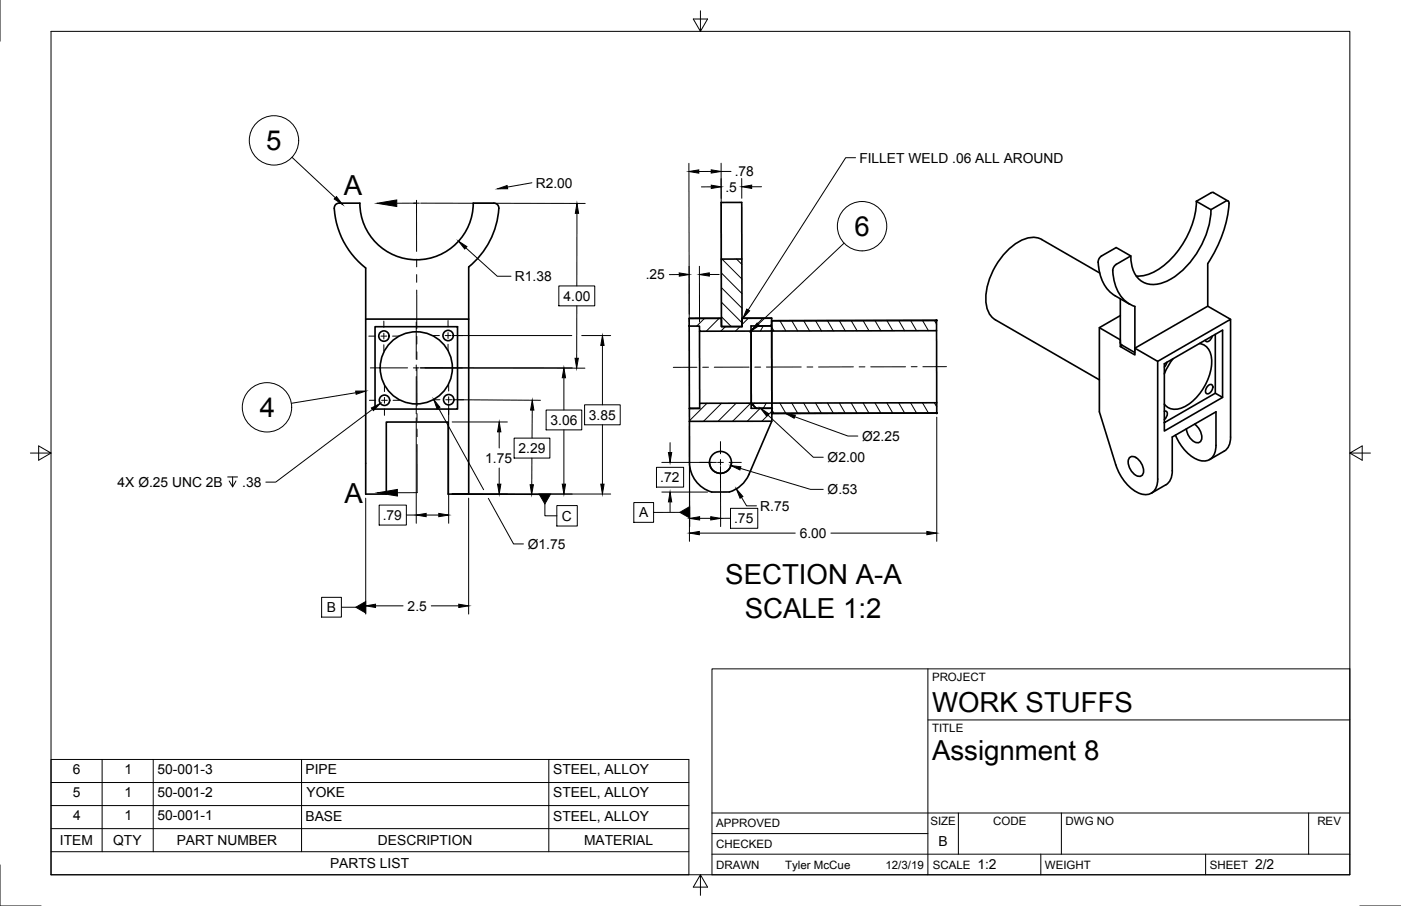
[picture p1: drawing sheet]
<svg xmlns="http://www.w3.org/2000/svg" width="432mm" height="279mm" viewBox="0 0 432 279" stroke-linecap="round" stroke-linejoin="round" font-family="sans-serif">
<!-- layer: Visible -->
<g fill="none" stroke="#000" stroke-width=".51">
<path d="M152.2 62.7l-6.3-.1a17.5 17.5 0 0 1-17.5 17.5 17.5 17.5 0 0 1-17.5-17.4l-6.3-.1a1.53 1.53 0 0 0-1.6 1.7 25.3 25.3 0 0 0 9.7 18.4v15.7M152.2 62.6a1.53 1.53 0 0 1 1.6 1.7 25.4 25.4 0 0 1-9.3 18v16.1M222.3 79.9h6.3l.1 20.8h-6.3zM228.6 79.9v-17.5h-6.4l.1 17.5M368.7 62.1a27 27 0 0 1-13.4 21.9l-1 .5a9.2 9.2 0 0 1-4.1 .6M373.2 64.7a26.9 26.9 0 0 1-13.7 22 7.2 7.2 0 0 1-9.3-1.6 10.3 10.3 0 0 1-1.7-6.2M377.7 62l.6-.1 .4 .3a35.9 35.9 0 0 1-6.5 19.1v13.1M378.5 62l-4.7-2.7-5.1 2.8 4.5 2.6 4.5-2.6M112.7 98.4h31.8v54h-6.4v-22.2h-19v22.2h-6.4zM212.4 98.2h9.9l.1 2.5h6.3v-2.5l9.1-.1v2.4h-6.3v1.6l-15.9 .1v-1.6h-3.2zM222.3 98.1l-9.9 .1M228.7 98.1h9.1"/>
<path d="M237.8 98.9l50.8-.1v3.2l-50.8 .1zM288.6 98.8l-50.8 .1M338.4 80.9a2.39 2.39 0 0 1 1.1-2l4.5-2.6 4.5 2.6-4.5 2.6a2.39 2.39 0 0 0-1 2 11.9 11.9 0 0 0 5.8 10.6l1 .4v13.7M338.5 80.9a12.3 12.3 0 0 0 5.2 10.3l4.5 2.6M338.9 84.2l-17.8-10.3a7.8 7.8 0 0 0-8.3 1.4 22.1 22.1 0 0 0-8.9 18 6.5 6.5 0 0 0 2.9 5.3l32 18.5M345.3 97.3l-6.5 3.7v26l5.1 16.4M345.3 92.1v13.8l.3 .4 4.2 2.4M379.3 98.5l-7.1-4.1-22.4 13v2.1l-4.5-2.6M115.6 100.8h25.4v25.4h-25.4zM212.4 100.6l.1 25.3h3.1M215.6 102.2v22.2M231.5 102.1v22.2z"/>
<path d="M231.5 100.5h.1M232.2 101.3l.8-.8h4.8v1.6h-6.3zM233 100.5l-1.5 1.5M233 100.5h1.9M237.8 102.1l.1 22.2M288.6 102l.1 22.2M338.8 101l6.5 3.8v2.1l.6-.4M349.8 107.4l7 4 22.5-12.9-.1 37.1-.3 1.5-1.1 1.7-5 2.9M356.8 111.4v36.3a4 4 0 0 1-4.4 4.8 13.1 13.1 0 0 1-8.5-9.1M359.6 111.7l-.7 1.5M361.5 110.6l-1.3 1.9-1.3 2.8M369.7 105.9a4.7 4.7 0 0 1 3.8 5 16.7 16.7 0 0 1-9.3 14.9 4.4 4.4 0 0 1-5.3-1.2"/>
<path d="M372.3 119a.82 .82 0 0 1 1.4 0 2.08 2.08 0 0 1-1.7 2.4 1.52 1.52 0 0 1 .3-2.4zM373.6 103.7a1.64 1.64 0 0 1-2 1.5l-.1-.3M374.6 103.1v18.2M212.5 126h3.1v-1.6l15.9-.1v1.6h6.4v4h-25.4zM212.5 125.9v.1M212.5 129.9v12.7a9.5 9.5 0 0 0 6.8 9.1h5.5M231.5 125.9h.1M231.5 124.3h6.4v1.6h-4.8zM231.5 124.4l1.6 1.5M237.9 129.9l-7.1 16.5M237.9 124.3l50.8-.1v3.2l-50.8 .1zM288.7 127.4l-50.8 .1"/>
<path d="M358.9 126.8h.3a1.39 1.39 0 0 1 0 2.3l-.3 .3M362.3 134.2a12.2 12.2 0 0 0 8.4 8 3.7 3.7 0 0 0 4-3.8l.1-11.4-13.5 7.8v11.2l-.7 2.1-1.3 1.4M368.2 130.8a4.8 4.8 0 0 1 2 5.1 1.63 1.63 0 0 1-2.6 0l-1.4-1.7-.5-2M376.8 122.6v-20.8l-17.9 10.4v20.7l17.9-10.3-2.2-1.3-15.7 9M225.4 142.6a3.4 3.4 0 0 1-3.3 3.4 3.4 3.4 0 0 1-3.4-3.4M230.8 146.4a9.5 9.5 0 0 1-6 5.3M348.2 141a2.2 2.2 0 0 1 2.9 1 3.8 3.8 0 0 1 .8 4.6 2.2 2.2 0 0 1-2.9-.9 3.8 3.8 0 0 1-.8-4.7zM359.3 149.5l-4.5 2.6"/>
<circle cx="118.3" cy="103.6" r="1.6"/>
<circle cx="128.3" cy="113.4" r="11.1"/>
<circle cx="138.1" cy="103.5" r="1.6"/>
<circle cx="118.5" cy="123.4" r="1.6"/>
<circle cx="138.3" cy="123.3" r="1.6"/>
<circle cx="222" cy="142.6" r="3.4"/>
</g>
<g fill="#000" stroke="#000" stroke-width=".31">
<circle cx="288.6" cy="98.8" r=".24"/>
<circle cx="233" cy="100.5" r=".24"/>
<circle cx="231.5" cy="124.4" r=".24"/>
<circle cx="237.9" cy="125.9" r=".24"/>
<circle cx="237.9" cy="127.5" r=".24"/>
<circle cx="288.7" cy="127.4" r=".24"/>
</g>
<!-- layer: Border -->
<path d="M0 0v12.7M15.7 9.7h400.3v260.1h-400.3zM215.9 3.3v6.4l-2.2-3.8h4.4l-2.2 3.8M9.4 139.7h6.3l-3.8-2.2v4.4l3.8-2.2M416 139.7l3.8 2.2v-4.4l-3.8 2.2h6.4M0 266.7v12.7h12.7M215.9 269.8l2.2 3.8h-4.4l2.2-3.8v6.3M419.1 279.4h12.7" fill="none" stroke="#000" stroke-width=".31"/>
<!-- layer: Titleblock -->
<path d="M219.4 206.3h196.6v63.5h-196.6zM286 206.3v63.5M286 222h130M219.4 257.1h66.6M219.4 250.7h196.6M295.4 250.7v12.7M327.1 250.7v12.7M403.3 250.7v12.7M219.4 263.4h196.6M320.8 263.4v6.4M371.6 263.4v6.4" fill="none" stroke="#000" stroke-width=".31"/>
<!-- layer: Hatching -->
<g fill="none" stroke="#000" stroke-width=".31">
<path d="M222.5 79.9l6.2 6.2M227 79.9l1.7 1.7M212.6 98.2l-.2 .2M217.1 98.2l-2.3 2.4M221.6 98.2l-3.9 4M222.3 88.7l6.4 6.4M222.3 84.2l6.4 6.4M222.4 97.7l3 3M222.4 93.2l6.3 6.3M230.6 98.1l-1.9 2M235.1 98.1l-2.3 2.4M237.8 99.9l-.5 .6"/>
<path d="M240.4 98.9l1.8 3.2M244 98.9l1.9 3.2M247.7 98.9l1.8 3.2M251.4 98.9l1.8 3.2M255 98.9l1.9 3.1M258.7 98.9l1.8 3.1M262.3 98.9l1.9 3.1M266 98.8l1.8 3.2M269.7 98.8l1.8 3.2M273.3 98.8l1.9 3.2M277 98.8l1.8 3.2M280.6 98.8l1.9 3.2"/>
<path d="M284.3 98.8l1.9 3.2M288 98.8l.6 1.2M223.6 100.7l-1.4 1.4M228.1 100.7l-1.4 1.4M231.5 101.8l-.3 .3M235.2 100.5l-.9 1.6M237.8 100.9l.7 1.2M217.9 124.4l-5.4 5.4M222.4 124.4l-5.6 5.5M226.9 124.3l-5.6 5.6M231.4 124.3l-5.6 5.6M232.5 124.3l-.4 .7"/>
<path d="M234.3 125.9l-4 4M236.2 124.3l-1 1.6M237.9 126.8l-3.1 3.1M237.9 126.4l.6 1.1M240.4 124.3l1.8 3.2M244 124.3l1.9 3.2M247.7 124.3l1.8 3.2M251.4 124.3l1.8 3.1M255 124.3l1.9 3.1M258.7 124.3l1.8 3.1M262.3 124.2l1.9 3.2M266 124.2l1.8 3.2"/>
<path d="M269.7 124.2l1.8 3.2M273.3 124.2l1.9 3.2M277 124.2l1.8 3.2M280.6 124.2l1.9 3.2M284.3 124.2l1.9 3.2M288 124.2l.7 1.3"/>
</g>
<!-- layer: Annotations -->
<g fill="none" stroke="#000" stroke-width=".31">
<path d="M263.7 48.6h-3.1l-30 47M122.3 62.7h6.1v14.8M128.4 79.9v2.4M128.4 84.7v2.4M128.4 89.5l.1 11.8M128.5 103.7v2.4M128.5 108.5v2.4M128.5 113.3v11.9M128.5 127.6v2.3M128.5 132.3v2.4M128.5 137.1l.1 14.8-6.1 .1M236.6 128l14.1 13h3"/>
<path d="M245 128.5l16.3 6h3.1M167.9 155.4v3.7h3.7M171.6 155.9h6.3v6.3h-6.3zM195.3 155h6.1v6.1h-6.1zM209.5 158h-8.1M99.1 184.2h6.1v6.1h-6.1zM105.2 187.3h4.5"/>
</g>
<path d="M116.2 62.7l6.1-1v2zM230.2 95.3l.8 .6-2 2.3zM234.4 125.9l2.6 1.7-.7 .8zM242.1 127.5l3 .5-.3 1zM116.4 152l6.1-1.1v2.1zM166.2 152.4h3.5l-1.8 3zM209.5 158l3.1-1.8v3.5zM109.7 187.3l3-1.8v3.5z" fill="#000" stroke="#000" stroke-width=".31"/>
<!-- layer: BOM -->
<g fill="none" stroke="#000" stroke-width=".31">
<path d="M90 48.5l13.4 12.5M260.1 75l-26.4 25M109.7 121.1l-19.9 3.3M15.7 234.2h196.6v35.6h-196.6zM31.5 234.2v28.5M47.2 234.2v28.5M92.9 234.2v28.5M169.1 234.2v28.5M15.7 255.5h196.6M15.7 248.4h196.6M15.7 241.3h196.6M15.7 262.7h196.6"/>
<circle cx="84.4" cy="43.3" r="7.6"/>
<circle cx="265.7" cy="69.8" r="7.6"/>
<circle cx="82.3" cy="125.6" r="7.6"/>
</g>
<path d="M103.7 60.6l1.9 2.5-2.6-1.7zM233.4 99.6l.7 .8-2.6 1.7zM109.6 120.6h3.1l-2.9 1z" fill="#000" stroke="#000" stroke-width=".31"/>
<!-- layer: Dimensions -->
<g fill="none" stroke="#000" stroke-width=".31">
<path d="M163.9 56.4l-7.5 1.3M212.3 50.4l.1 46.5M219.2 52.9h-3.8M219.2 57.6h-3M222.2 50.3l.2 46.6M222.2 52.9h3.1M228.6 55.1v6.1M231.7 57.6h3M129.6 62.7h50.8M143.6 76.4l9.7 8.8h4.2M177.8 65.8v22.4M172.2 88.2h11.1v6.1h-11.1z"/>
<path d="M177.8 94.3l-.1 16.2M209.4 84.7h-3.1M212.4 82.1v17.2M215.6 82.1v17.2M218.6 84.6h3.1M139.4 103.5h36.8M173.8 116.5v9.9M176.3 113.5h-46.7h50.7M179.3 103.5h8.9M185.7 106.5v18.3M114.8 126.2l-29.8 22.5h-3.1M128.3 128.9v32.5"/>
<path d="M135.1 125.9l14 25.1M138.3 124.5v36.9M139.4 130.1h17M139.6 123.3l27 .1M153.9 133.2v5M158.5 135.1h11v6.2h-11zM164 126.5v8.6M168.3 126.4h11v6.2h-11zM173.8 132.6v16.7M180.2 124.8h11v6.2h-11zM185.7 131v18.3M206.5 136.5v3.1"/>
<path d="M212.5 131.2v35.7M288.7 128.7v38.2M70.2 147.1h3M71.7 147.1v3l-1.1-1.8M72.7 148.3l-1 1.8M112.7 153.6v35.8M116.9 155.8h8.3v6.1h-8.3zM125.2 158.8h3.1M131.3 158.8h3.9M139.4 152.4h48.8M139.4 152.4l27 .1M144.4 153.6v35.8"/>
<path d="M150.5 153.7l7.8 14h3M153.9 144.3v5M163.9 141.3v8.2M202.3 144.1h8.4v6.1h-8.4zM204 151.7h14.1M204 142.6h16.8M206.5 154.8v3M212.5 143.9l.1 18.5M215.6 159.9h3.5M222.1 143.9v18.5M225.1 156.8h8.5v6.1h-8.5zM225.1 159.8l-3 .1"/>
<path d="M228.2 144.4l21.6 6.5h3.9M228.5 153.4l1.6 2.6h3.1M215.5 164.4h29.6M256.1 164.4h29.6M115.7 186.8h8.5M132.9 186.8h8.5"/>
</g>
<g fill="#000" stroke="#000" stroke-width=".31">
<path d="M153.4 58.2l2.9-1 .2 1zM212.3 52.9l3.1-.5v1zM219.2 52.4l3 .5-3 .5zM219.2 57.1l3.1 .5-3.1 .5zM228.6 57.6l3.1-.5v1zM141.3 74.4l2.6 1.7-.7 .7zM177.8 62.7l.5 3.1h-1zM209.3 84.2l3.1 .5-3 .5zM215.6 84.7l3-.6v1.1zM173.8 113.5l.5 3h-1zM177.2 110.5h1l-.5 3zM185.7 103.5l.5 3h-1z"/>
<path d="M114.5 125.8l2.7-1.4-2.1 2.2zM133.7 123.2l1.9 2.4-.9 .5zM153.9 130.1l.5 3.1h-1zM164 123.4l.5 3.1h-1zM206 139.6h1l-.5 3zM128.3 158.8l3-.5v1zM135.2 158.3l3.1 .5-3.1 .5zM153.4 149.3h1l-.5 3.1zM163.4 149.5h1l-.5 3zM173.3 149.3h1l-.5 3.1zM185.2 149.3h1l-.5 3.1zM206.5 151.7l.5 3.1h-1z"/>
<path d="M212.6 159.9l3-.6v1.1zM219.1 159.3l3 .6-3 .5zM225.3 143.6l3 .4-.3 .9zM226.9 150.8l2.1 2.3-.9 .5zM212.5 164.4l3-.5v1zM285.7 163.9l3 .5-3 .5zM112.7 186.8l3-.5v1zM141.4 186.3l3 .5-3 .5z"/>
</g>
<!-- layer: Center Lines -->
<g fill="none" stroke="#000" stroke-width=".31">
<path d="M127.5 62.7h1.8M128.4 61.8v1.8M118.3 99v2M128.3 99.3v11.5M138.1 98.8v2M113.7 103.7h1.9M114.1 113.5h11.5M117.4 103.7h1.8M118.3 102.8v1.7M118.3 106.3v2M118.5 118.8v2M121 103.7h1.9"/>
<path d="M127.4 113.5h1.8M128.3 112.6v1.7M128.3 116.1v11.5M131 113.5h11.5M133.5 103.5h1.9M137.2 103.5h1.8M138.1 102.6v1.8M138.1 106.2v1.9M138.3 118.6v2M140.8 103.5h1.9M214.8 113.3h-7.3M218.4 113.2l-1.8 .1"/>
<path d="M230.9 113.2h-10.7M232.6 113.2h1.8M246.9 113.2h-10.7M248.7 113.2h1.8M263 113.1l-10.7 .1M264.8 113.1h1.8M279.1 113.1h-10.7M280.9 113.1h1.8M291.7 113.1h-7.3M113.9 123.4h1.9M117.6 123.4h1.8M118.5 122.6v1.7"/>
<path d="M118.5 126.1v2M121.2 123.4h1.9M133.6 123.3h2M137.4 123.3h1.8M138.3 122.4v1.8M138.3 125.9v2M140.9 123.3h2M222.1 136.2v3.7M215.6 142.6h3.8M221.2 142.6h1.7M222.1 141.7v1.8M222.1 145.3v3.7"/>
<path d="M224.7 142.6h3.8"/>
</g>
<g font-size="8.5">
<text x="82" y="46.4">5</text>
<text x="105.9" y="60">A</text>
<text x="263.4" y="72.8">6</text>
<text x="80.1" y="128.7">4</text>
<text x="106.1" y="155">A</text>
<text x="223.5" y="180.2">SECTION A-A</text>
<text x="229.5" y="190.5">SCALE 1:2</text>
<text x="287.3" y="219.5">WORK STUFFS</text>
<text x="287.3" y="234.5">Assignment 8</text>
</g>
<g font-size="4.3">
<text x="264.9" y="50.2">FILLET WELD .06 ALL AROUND</text>
<text x="165.1" y="57.9">R2.00</text>
<text x="223.6" y="59.1">.5</text>
<text x="226.4" y="54.4">.78</text>
<text x="158.7" y="86.7">R1.38</text>
<text x="199" y="86.2">.25</text>
<text x="173.7" y="92.7">4.00</text>
<text x="169.7" y="131">3.06</text>
<text x="181.5" y="129.4">3.85</text>
<text x="265.7" y="136">Ø2.25</text>
<text x="149.6" y="142.7">1.75</text>
<text x="159.9" y="139.7">2.29</text>
<text x="255.1" y="142.5">Ø2.00</text>
<text x="203.5" y="148.7">.72</text>
<text x="36.3" y="150.1">4X Ø.25 UNC 2B</text>
<text x="74.7" y="150.1">.38</text>
<text x="255.1" y="152.4">Ø.53</text>
<text x="118" y="160.3">.79</text>
<text x="173.2" y="160.6">C</text>
<text x="197" y="159.6">A</text>
<text x="226.3" y="161.3">.75</text>
<text x="234.3" y="157.5">R.75</text>
<text x="246.5" y="165.9">6.00</text>
<text x="162.7" y="169.2">Ø1.75</text>
<text x="100.7" y="188.8">B</text>
<text x="125.6" y="188.3">2.5</text>
<text x="22.4" y="238.8">6</text>
<text x="38.3" y="238.8">1</text>
<text x="48.6" y="238.8">50-001-3</text>
<text x="94.1" y="238.8">PIPE</text>
<text x="170.5" y="238.8">STEEL, ALLOY</text>
<text x="22.4" y="245.9">5</text>
<text x="38.3" y="245.9">1</text>
<text x="48.6" y="245.9">50-001-2</text>
<text x="94.5" y="245.9">YOKE</text>
<text x="170.5" y="245.9">STEEL, ALLOY</text>
<text x="22.5" y="253">4</text>
<text x="38.3" y="253">1</text>
<text x="48.6" y="253">50-001-1</text>
<text x="94.2" y="253">BASE</text>
<text x="170.5" y="253">STEEL, ALLOY</text>
<text x="18.5" y="260.6">ITEM</text>
<text x="34.9" y="260.5">QTY</text>
<text x="54.5" y="260.6">PART NUMBER</text>
<text x="116.5" y="260.6">DESCRIPTION</text>
<text x="180" y="260.6">MATERIAL</text>
<text x="289.3" y="261">B</text>
<text x="101.7" y="267.7">PARTS LIST</text>
<text x="301.2" y="268.1">1:2</text>
<text x="386.8" y="268.1">2/2</text>
</g>
<g font-size="3.5">
<text x="287.3" y="210.1">PROJECT</text>
<text x="287.3" y="225.8">TITLE</text>
<text x="220.7" y="255.2">APPROVED</text>
<text x="286.7" y="254.5">SIZE</text>
<text x="306.1" y="254.5">CODE</text>
<text x="328.4" y="254.5">DWG NO</text>
<text x="406" y="254.5">REV</text>
<text x="220.7" y="261.5">CHECKED</text>
<text x="220.7" y="267.9">DRAWN</text>
<text x="242" y="267.9">Tyler McCue</text>
<text x="272.9" y="267.9">12/3/19</text>
<text x="287.5" y="267.9">SCALE</text>
<text x="322.1" y="267.9">WEIGHT</text>
<text x="372.9" y="267.9">SHEET</text>
</g>
</svg>
